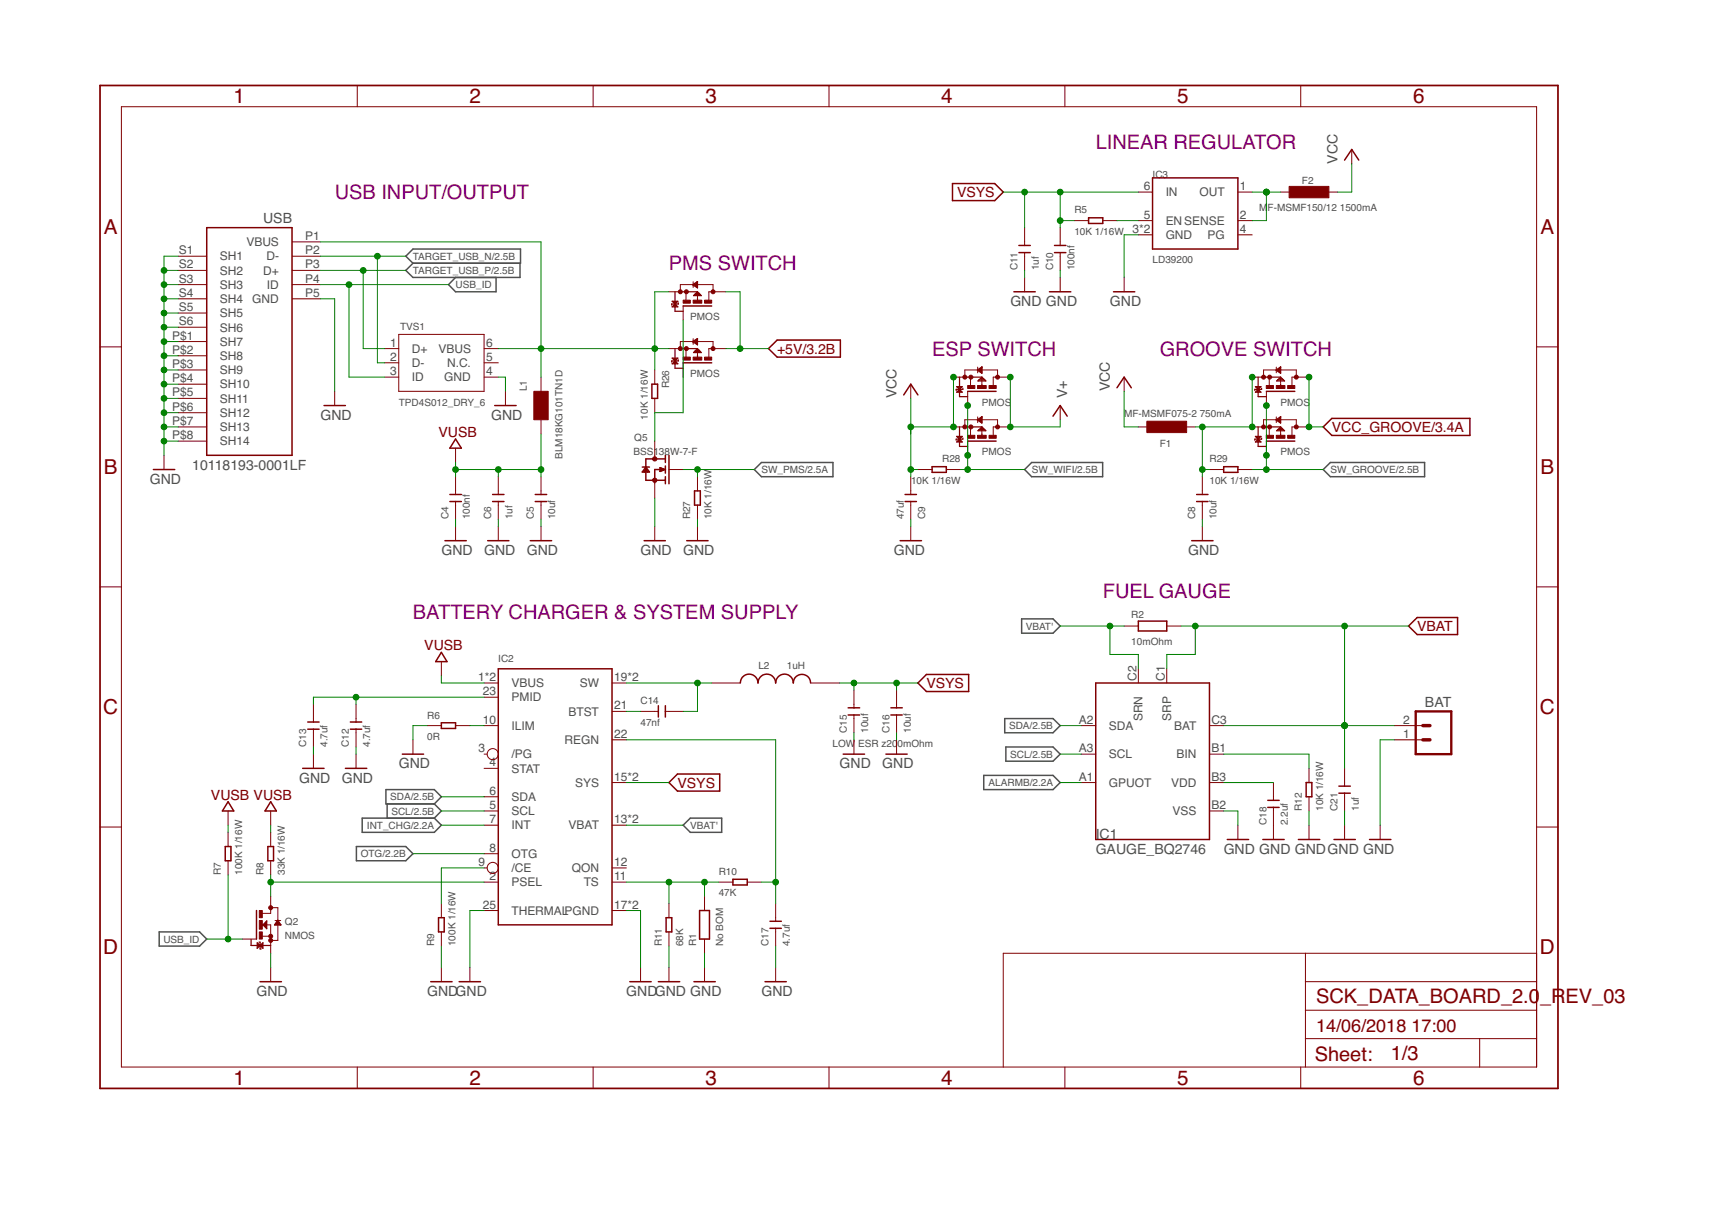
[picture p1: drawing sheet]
<svg xmlns="http://www.w3.org/2000/svg" width="297mm" height="210mm" viewBox="0 0 297 210" stroke-linecap="round" stroke-linejoin="round" font-family="sans-serif">
<g fill="none" stroke="#505050" stroke-width=".25">
<path d="M69.6 43.9l1.2-1.2h18.4v2.4h-18.4zM70.8 45.1l-1.2 1.2 1.2 1.2h18.3v-2.4M78.1 47.5l-1.2 1.3 1.2 1.2h6.9v-2.5M176.8 79.2h12.2v2.5h-12.2l-1.2-1.2zM129.3 80.5l1.2-1.3h12.3v2.5h-12.3zM226.8 80.5l1.2-1.3h16.2v2.5h-16.2zM175.1 106h5.4l1.2 1.3-1.2 1.2h-5.4zM66.1 135.3h8.3l1.2 1.2-1.2 1.3h-8.3zM66.4 137.8v2.4M74.4 137.8l1.2 1.2-1.2 1.2M168.6 132.9h11.9l1.2 1.2-1.2 1.2h-11.9zM172.2 123.1h8.3l1.2 1.2-1.2 1.3h-8.3z"/>
<path d="M172.4 128h8.1l1.2 1.2-1.2 1.2h-8.1zM27.3 159.7h6.9l1.2 1.2-1.2 1.2h-6.9zM61.1 145.1h8.5l1.2 1.2-1.2 1.2h-8.5zM62.1 140.2h12.3l1.2 1.2-1.2 1.2h-12.3zM117.1 141.4l1.2-1.2h5.4v2.4h-5.4z"/>
</g>
<path d="M242.7 121.9h6.1v7.3h-6.1z" fill="none" stroke="#800000" stroke-width=".4"/>
<path d="M243.9 124.3h1.2M243.9 126.8h1.2" fill="none" stroke="#800000" stroke-width=".59"/>
<g fill="none" stroke="#800000" stroke-width=".17">
<path d="M20.8 18.3h242.6v164.5h-242.6zM61.2 14.6v3.7M101.7 14.6v3.7M142.1 14.6v3.7M182.5 14.6v3.7M222.9 14.6v3.7M175.6 39v3.1M181.7 39v3.1M184.1 37.8h2.5M189 37.8h2.5M195.1 32.9h2.4M195.1 37.8h2.4"/>
<path d="M212.2 32.9h2.4M212.2 37.8h2.4M219.5 32.9h2.4M226.8 32.9h2.5M231.7 25.6v2.4M17.1 59.4h3.7M30.5 46.3h4.9M30.5 43.9h4.9M30.5 51.2h4.9M30.5 48.8h4.9M30.5 53.6h4.9M30.5 56.1h4.9"/>
<path d="M30.5 58.5h4.9M50.1 46.3h4.8M50.1 43.9h4.8M50.1 51.2h4.8M50.1 48.8h4.8M50.1 41.4h4.8M65.9 59.7h2.4M68.3 57.3h14.7v9.8h-14.7zM83 59.7h2.4M114.7 59.7h2.9v1.5M114.7 50h2.9v1.5M116.6 50v-1.2h5.6v1.2"/>
<path d="M116.6 59.7v-1.2h5.6v1.2M117.1 52.4v2.5M118.8 48.3v1M118.8 58v1M119.5 48.3v1M119.5 50v1M119.5 51.3v.2M119.5 58v1M119.5 59.7v1.1M124.4 59.7h-2.9v1.5M124.4 50h-2.9v1.5M175.6 43.3v3"/>
<path d="M175.6 47.5v2.5M181.7 43.3v3M181.7 47.5v2.5M192.7 47.5v2.5M195.1 40.2h2.4M212.2 40.2h2.4M263.4 59.4h3.6M28.1 78v2.5M30.5 61h4.9M30.5 63.4h4.9M30.5 65.8h4.9M30.5 68.3h4.9"/>
<path d="M30.5 70.7h4.9M30.5 73.2h4.9M30.5 75.6h4.9M57.4 67.1v2.4M65.9 64.6h2.4M65.9 62.2h2.4M78.1 76.8v2.4M83 64.6h2.4M83 62.2h2.4M86.6 67.1v2.4M92.7 64.6v2.5M92.7 71.9v2.5"/>
<path d="M112.2 63.4v2.4M112.2 68.3v2.4M112.2 75.6v3M117.1 62.2v2.4M119.5 61.1v.1M156.1 65.8v2.5M163.4 73.2h2.9v1.4M163.4 64.6h2.9v1.5M165.4 64.6v-1.2h5.6v1.2M165.4 73.2v-1.3h5.6v1.3M165.9 67.1v2.4M165.9 75.6v2.4"/>
<path d="M167.6 62.9v1M167.6 71.4v1M168.3 62.9v1M168.3 64.6v1.1M168.3 66v.1M168.3 71.4v1M168.3 73.2v1M168.3 74.5v.1M173.2 73.2h-3v1.4M173.2 64.6h-3v1.5M181.7 69.5v2.4M192.7 64.6v2.5"/>
<path d="M195.1 73.2h2.4M202.4 73.2h2.5M214.6 73.2h3v1.4M214.6 64.6h3v1.5M216.6 64.6v-1.2h5.6v1.2M216.6 73.2v-1.3h5.6v1.3M217.1 67.1v2.4M217.1 75.6v2.4M218.8 62.9v1M218.8 71.4v1M219.5 62.9v1M219.5 64.6v1.1"/>
<path d="M219.5 66v.1M219.5 71.4v1M219.5 73.2v1M219.5 74.5v.1M224.4 73.2h-3v1.4M224.4 64.6h-3v1.5M78.1 81.7v3M78.1 85.9v3.1M78.1 90.2v2.4M85.4 81.7v3M85.4 85.9v3.1M85.4 90.2v2.4"/>
<path d="M92.7 81.7v3M92.7 85.9v3.1M92.7 90.2v2.4M112.2 82.3v3M112.2 90.2v2.4M114.7 80.5h2.4M119.5 81.7v2.4M119.5 86.6v2.4M119.5 90.2v2.4M156.1 81.7v3M156.1 85.9v3.1M156.1 90.2v2.4"/>
<path d="M157.3 80.5h2.5M162.2 80.5h2.4M206.1 81.7v3M206.1 85.9v3.1M206.1 90.2v2.4M207.3 80.5h2.4M212.2 80.5h2.4M17.1 100.6h3.7M75.6 113.4v2.4M83 117h2.4M83 119.5h2.4M104.9 117h2.5"/>
<path d="M122 117h4.9M139 117h4.9M146.4 118.2v3.1M153.7 118.2v3.1M192.7 107.3h2.4M195.1 114.6v2.4M200 107.3h2.4M200 114.6v2.4M263.4 100.6h3.6M39.1 139v2.4M46.4 139v2.4M53.7 120.7v3"/>
<path d="M53.7 124.9v3.1M53.7 129.2v2.5M61 120.7v3M61 124.9v3.1M61 129.2v2.5M70.8 126.8v2.4M73.2 124.3h2.4M78.1 124.3h2.4M83 124.3h2.4M83 129.2h.5M83 131.7h2.4M83 136.5h2.4"/>
<path d="M83 139h2.4M104.9 126.8h2.5M104.9 134.1h2.5M104.9 121.9h2.5M109.8 121.9h3M114 121.9h3.1M146.4 122.5v3.1M146.4 126.8v2.4M153.7 122.5v3.1M153.7 126.8v2.4M185.4 124.3h2.4M185.4 129.2h2.4"/>
<path d="M185.4 134.1h2.4M207.3 124.3h2.4M207.3 129.2h2.4M207.3 139h2.4M207.3 134.1h2.4M218.3 134.1v3M218.3 138.3v5.5M224.4 131.7v2.4M224.4 136.5v2.5M230.5 131.7v3M230.5 135.9v3.1M239 126.8h4.9"/>
<path d="M239 124.3h4.9M17.1 141.7h3.7M39.1 142.6v2.5M39.1 147.5v2.4M44.9 158.5h.2M45.3 158.5h1.1v4.8M46.4 142.6v2.5M46.4 147.5v2.4M46.4 153.6v2.9h-1.5M46.4 155.5h1.2v5.6h-1.2M47.1 158.5h1M47.1 157.7h1"/>
<path d="M75.6 154.8v2.4M75.6 159.7v2.4M83 141.4h2.4M83 148.7h.5M83 151.2h2.4M83 156h2.4M83 146.3h2.4M104.9 141.4h2.5M104.9 148.7h2.5M104.9 151.2h2.5M104.9 156h2.5M114.7 154.8v2.4"/>
<path d="M114.7 159.7v2.4M120.8 153.6v2.4M123.2 151.2h2.4M128.1 151.2h2.4M132.9 154.8v3.1M132.9 159.1v3M212.2 141.4v2.4M224.4 141.4v2.4M230.5 141.4v2.4M236.6 141.4v2.4M263.4 141.7h3.6M41.5 160.9h2.5"/>
<path d="M44.9 160.4h1.5M46.4 165.8v2.4M75.6 165.8v2.4M80.5 165.8v2.4M109.8 165.8v2.4M114.7 165.8v2.4M120.8 160.9v2.4M120.8 165.8v2.4M132.9 165.8v2.4M223.8 178h39.6M223.8 163.3v19.5M223.8 173.1h39.6"/>
<path d="M223.8 168.2h39.6M253.6 178v4.8M263.4 163.3h-91.4v19.5M61.2 182.8v3.7M101.7 182.8v3.7M142.1 182.8v3.7M182.5 182.8v3.7M222.9 182.8v3.7"/>
<circle cx="84.5" cy="129.2" r=".95"/>
<circle cx="84.5" cy="148.7" r=".95"/>
</g>
<g fill="none" stroke="#800000" stroke-width=".25">
<path d="M35.4 39h14.7v39h-14.7zM163.3 31.5h7.2l1.5 1.4-1.5 1.5h-7.2zM186.6 37.3h2.4v1h-2.4zM197.5 30.5h14.7v12.2h-14.7zM230.5 27.4l1.2-1.8 1.2 1.8M117.1 52.4h4.9M131.7 59.7l1.5-1.4h10.8v2.9h-10.8zM173.8 50h3.6M174.6 43.3h2M174.6 42.1h2M179.9 50h3.6M180.7 43.3h2"/>
<path d="M180.7 42.1h2M190.9 50h3.6M55.5 69.5h3.7M78.1 75.2l1 1.6h-2zM84.8 69.5h3.7M111.7 65.8h1v2.5h-1zM114 78v1.2M114 79.8v1.3M114 78.6h-3.3v3.7h3.3M114.7 78v4.9M117.1 62.2h4.9M154.9 67.7l1.2-1.9 1.2 1.9"/>
<path d="M159.8 80h2.4v.9h-2.4zM165.9 75.6h4.8M165.9 67.1h4.8M180.5 71.3l1.2-1.8 1.2 1.8M191.5 66.4l1.2-1.8 1.2 1.8M209.7 80h2.5v.9h-2.5zM217.1 75.6h4.8M217.1 67.1h4.8M226.8 73.2l1.5-1.5h23.6v2.9h-23.6zM26.3 80.5h3.7M76.3 92.6h3.6M77.1 85.9h2"/>
<path d="M77.1 84.7h2M83.6 92.6h3.6M84.4 85.9h2M84.4 84.7h2M90.9 92.6h3.7M91.7 85.9h2M91.7 84.7h2M110.1 80h1.2M110.4 92.6h3.6M110.7 80l.6 .9h-1.2zM110.7 80.5l-.3 .4M110.7 80.5l.3 .4"/>
<path d="M110.7 80.5l-.3 .3M110.7 80.5l.3 .3M113.1 80.2l.9 .3-.9 .3M113.1 80.2v.6M113.1 80.2l.6 .3M113.6 80.3l-.5 .5M113.7 80.5h-1.5v1.8M113.7 80.5l-.6 .3M114 81.7v1.2M117.7 92.6h3.7M119 84.1h1v2.5h-1zM154.3 92.6h3.6"/>
<path d="M155.1 85.9h2M155.1 84.7h2M204.3 92.6h3.6M205.1 85.9h2M205.1 84.7h2M75.6 111.8l1 1.6h-1.9zM85.4 114.6h19.5v43.9h-19.5zM126.9 117a1.51 1.51 0 0 1 1.5-1.5 1.51 1.51 0 0 1 1.5 1.5 1.51 1.51 0 0 1 1.5-1.5 1.51 1.51 0 0 1 1.5 1.5 1.51 1.51 0 0 1 1.6-1.5 1.51 1.51 0 0 1 1.5 1.5 1.48 1.48 0 0 1 1.5-1.5 1.48 1.48 0 0 1 1.4 1.5M157.3 117l1.5-1.4h7.2v2.9h-7.2zM187.8 117h19.5v26.8h-19.5zM195.1 106.4h4.9v1.7h-4.9zM241.4 107.3l1.5-1.5h6.9v2.9h-6.9z"/>
<path d="M39.1 137.4l1 1.6h-2zM46.4 137.4l1 1.6h-2zM51.9 131.7h3.6M52.7 124.9h2M52.7 123.7h2M59.2 131.7h3.7M60 124.9h2M60 123.7h2M69 129.2h3.6M75.6 123.8h2.5v1h-2.5zM112.8 120.9v2M114 120.9v2"/>
<path d="M114.7 134.1l1.4-1.5h7.3v3h-7.3zM144.5 129.2h3.7M145.4 122.5h1.9M145.4 121.3h1.9M151.8 129.2h3.7M152.7 122.5h1.9M152.7 121.3h1.9M217.3 138.3h1.9M217.3 137.1h1.9M223.9 134.1h1v2.4h-1zM229.5 135.9h1.9M229.5 134.7h1.9"/>
<path d="M38.6 145.1h1v2.4h-1zM44 156v4.9M45.9 145.1h1v2.4h-1zM75.2 157.2h.9v2.5h-.9zM114.2 157.2h.9v2.5h-.9zM119.9 156h1.7v4.9h-1.7zM125.6 150.7h2.5v.9h-2.5zM132 159.1h1.9M132 157.9h1.9M210.4 143.8h3.6M216.5 143.8h3.6M222.5 143.8h3.7"/>
<path d="M228.6 143.8h3.7M234.7 143.8h3.7M44.6 168.2h3.6M73.8 168.2h3.7M78.7 168.2h3.7M107.9 168.2h3.7M112.8 168.2h3.7M118.9 168.2h3.7M131.1 168.2h3.7"/>
</g>
<g fill="#800000" stroke="#800000" stroke-width=".17">
<path d="M221 31.9h6.8v2h-6.8z"/>
<path d="M91.5 67.1h2.5v4.8h-2.5z"/>
<path d="M196.6 72.2h6.8v1.9h-6.8z"/>
<path d="M44.4 156h.6v1.2h-.6z"/>
<path d="M44.4 159.7h.6v1.2h-.6z"/>
<path d="M44.4 157.7h.6v1.5h-.6z"/>
<path d="M217 74.6h1.3v.5h-1.3z"/>
<path d="M220.7 74.6h1.2v.5h-1.2z"/>
<path d="M218.8 74.6h1.4v.5h-1.4z"/>
<path d="M217 66.1h1.3v.5h-1.3z"/>
<path d="M220.7 66.1h1.2v.5h-1.2z"/>
<path d="M218.8 66.1h1.4v.5h-1.4z"/>
<path d="M165.9 66.1h1.2v.5h-1.2z"/>
<path d="M169.5 66.1h1.3v.5h-1.3z"/>
<path d="M167.6 66.1h1.4v.5h-1.4z"/>
<path d="M165.9 74.6h1.2v.5h-1.2z"/>
<path d="M169.5 74.6h1.3v.5h-1.3z"/>
<path d="M167.6 74.6h1.4v.5h-1.4z"/>
<path d="M117.1 51.4h1.2v.5h-1.2z"/>
<path d="M120.8 51.4h1.2v.5h-1.2z"/>
<path d="M118.8 51.4h1.5v.5h-1.5z"/>
<path d="M117.1 61.2h1.2v.5h-1.2z"/>
<path d="M120.8 61.2h1.2v.5h-1.2z"/>
<path d="M118.8 61.2h1.5v.5h-1.5z"/>
</g>
<path d="M17.1 14.6h249.9v171.9h-249.9z" fill="none" stroke="#800000" stroke-width=".3"/>
<g fill="#800000" stroke="#800000" stroke-width=".17">
<path d="M112 78.3a.36 .36 0 0 1 .6 .2 .36 .36 0 0 1-.3 .5 .36 .36 0 0 1-.4-.4l.3-.1 .1 .2-.4-.1z" fill-rule="evenodd"/>
<path d="M111.9 82.1a.36 .36 0 0 1 .6-.1 .36 .36 0 0 1-.1 .6 .36 .36 0 0 1-.5-.3l.3-.1 .2 .1-.1 .1-.4-.1z" fill-rule="evenodd"/>
<circle cx="46.4" cy="161.1" r=".34"/>
<circle cx="46.4" cy="160.4" r=".34"/>
<circle cx="46.4" cy="155.5" r=".34"/>
<circle cx="222.2" cy="73.2" r=".34"/>
<circle cx="217.6" cy="73.2" r=".34"/>
<circle cx="216.6" cy="73.2" r=".34"/>
<circle cx="222.2" cy="64.6" r=".34"/>
<circle cx="217.6" cy="64.6" r=".34"/>
<circle cx="216.6" cy="64.6" r=".34"/>
<circle cx="171" cy="64.6" r=".34"/>
<circle cx="166.4" cy="64.6" r=".34"/>
<circle cx="165.4" cy="64.6" r=".34"/>
<circle cx="171" cy="73.2" r=".34"/>
<circle cx="166.4" cy="73.2" r=".34"/>
<circle cx="165.4" cy="73.2" r=".34"/>
<circle cx="122.2" cy="50" r=".34"/>
<circle cx="117.6" cy="50" r=".34"/>
<circle cx="116.6" cy="50" r=".34"/>
<circle cx="122.2" cy="59.7" r=".34"/>
<circle cx="117.6" cy="59.7" r=".34"/>
<circle cx="116.6" cy="59.7" r=".34"/>
</g>
<g fill="none" stroke="#800000" stroke-width=".21">
<path d="M115.2 52.6l.5-.5 .5 .5zM115.2 51.6h1l-.5 .5zM115.5 52.5l.1-.1v-.6l-.1-.1h.4v.8M115.7 52.1v1.2h1.4M115.7 50v1.5M115.7 59.7v1.6M116.3 51.9v.2h-1.2v.2M117.6 50h1.9M117.6 59.7h1.9M119.1 50.5h.9M119.3 50.3h.5M119.5 48.3l-.7 .4 .7 .6"/>
<path d="M119.5 58l-.7 .5 .7 .6M119.5 48.3v1M119.5 51.1v.2M119.5 58v1.1M119.5 48.3l-.4 .5 .4 .5M119.5 48.3l-.2 .6 .1 .1v-.3h-.4M119.5 58l-.2 .7 .1 .1v-.3h-.4M119.5 50l.7 .7h-1.3l.2-.2M119.5 50l-.4 .5M119.5 58l-.4 .6 .4 .5M119.5 59.7l-.6 .7h1.3l-.4-.4M119.5 59.7l.3 .3"/>
<path d="M115.2 61.4h1l-1 .9h1zM115.5 62.2l.1-.1v-.5l-.1-.1h.4v.7M115.7 61.8v1.3h1.4M116.3 61.7v.1h-1.2v.2M119.1 60.2h.9M119.3 60h.5M119.5 60.9v.2M164 74.8l.9 .9h-.9l.9-.9zM164 66.3l.9 .9h-.9l.9-.9zM164.3 75.6v-.7h.4l-.2 .2 .2 .5M164.3 67.1v-.8h.4l-.2 .2v.5l.2 .1M164.5 75.2v1.3h1.4"/>
<path d="M164.5 66.7v1.3h1.4M164.5 64.6v1.5M164.5 73.2v1.5M165 75.1v.1h-1.1v.2M165 66.5v.2h-1.1v.2M166.4 73.2h1.9M166.4 64.6h1.9M167.8 73.6h1M167.8 65.1h1M168.1 73.4h.5M168.1 64.9h.5M168.3 71.4l-.3 .7 .2 .1v-.3h-.5"/>
<path d="M168.3 62.9l-.3 .7h.2v-.2h-.5M168.3 62.9l-.8 .5 .8 .5M168.3 71.4l-.8 .5 .8 .6M168.3 62.9v1M168.3 65.8v.2M168.3 71.4v1.1M168.3 74.3v.2M168.3 62.9l-.5 .6 .5 .4M168.3 64.6l.3 .3M168.3 64.6l-.5 .5M168.3 71.4l-.5 .6 .5 .5M168.3 73.2l.3 .2"/>
<path d="M168.3 73.2l-.5 .4M168.6 73.4l.4 .4h-1.4l.2-.2M168.6 64.9l.4 .4h-1.4l.2-.2M215.2 74.8l.9 .9h-.9l.9-.9zM215.2 66.3l.9 .9h-.9l.9-.9zM215.5 75.6l.1-.1v-.5l-.1-.1h.4l-.1 .2 .1 .5M215.5 67.1l.1-.1v-.6l-.1-.1h.4l-.1 .2v.5l.1 .1M215.6 75.2v1.3h1.5M215.6 64.6v1.5M215.6 66.7v1.3h1.5M215.6 73.2v1.5M216.2 75.1v.1h-1.1v.2"/>
<path d="M216.2 66.5v.2h-1.1v.2M217.6 73.2h1.9M217.6 64.6h1.9M219 73.6l-.2 .2h1.4l-.2-.2M219 73.6h1M219 65.1l-.2 .2h1.4l-.2-.2M219 65.1h1M219.3 73.4h.5M219.3 64.9h.5M219.5 71.4l-.8 .5 .8 .6M219.5 62.9l-.8 .5 .8 .5M219.5 62.9v1"/>
<path d="M219.5 65.8v.2M219.5 71.4v1.1M219.5 74.3v.2M219.5 71.4l-.5 .6 .5 .5M219.5 71.4l-.3 .7 .2 .1v-.3h-.5M219.5 62.9l-.3 .7h.2v-.2h-.5M219.5 73.2l.3 .2M219.5 73.2l-.5 .4M219.5 62.9l-.5 .6 .5 .4M219.5 64.6l.3 .3M219.5 64.6l-.5 .5M219.8 73.4l.2 .2"/>
<path d="M219.8 64.9l.2 .2M45.1 158.5h.2l.3-.4v.8l-.3-.4 .2-.1v.3M45.7 157.8v1.3l-.6-.6zM47.1 158.5l.5-.8 .5 .8M47.1 158.5h1M47.1 158.5l.5-.5 .5 .5M47.6 157.9v.5h-.3l.2-.2 .6 .3M43 161v1h3.4M44.1 161.5l.5 .5-.5 .5zM44.2 161.8l.1 .1h.6l.1-.1v.4h-.8M44.4 161.4h.2v1.2h.2M44.6 162l.5-.5v1z"/>
</g>
<g fill="none" stroke="#008000" stroke-width=".17">
<path d="M172 32.9h23.1M175.6 32.9v6.1M181.7 32.9v6.1M181.7 37.8h2.4M191.5 37.8h3.6M214.6 32.9h4.9M217.1 32.9v4.9h-2.5M231.7 28v4.9h-2.4M28.1 46.3h2.4M28.1 48.8h2.4M28.1 51.2h2.4M28.1 53.6h2.4"/>
<path d="M28.1 56.1h2.4M28.1 58.5h2.4M30.5 43.9h-2.4v34.1M54.9 41.4h37.8v23.2M54.9 43.9h14.7M54.9 46.3h14.7M54.9 48.8h22M54.9 51.2h2.5v15.9M59.8 48.8v15.8h6.1M62.3 46.3v13.4h3.6M64.7 43.9v18.3h1.2M85.4 59.7h29.3"/>
<path d="M114.7 50h-2.5v13.4M117.1 54.9v15.8h-4.9v4.9M124.4 59.7h7.3M124.4 50h2.5v9.7M175.6 46.3v1.2M181.7 46.3v1.2M195.1 40.2h-2.4v7.3M28.1 61h2.4M28.1 63.4h2.4M28.1 65.8h2.4M28.1 68.3h2.4M28.1 70.7h2.4"/>
<path d="M28.1 73.2h2.4M28.1 75.6h2.4M78.1 79.2v2.5M85.4 64.6h1.2v2.5M92.7 74.4v7.3M156.1 68.3v13.4M163.4 64.6v8.6h-7.3M165.9 69.5v11M173.2 64.6v8.6h8.5v-1.3M192.7 67.1v6.1h2.4M206.1 73.2v8.5M214.6 64.6v8.6h-9.7"/>
<path d="M217.1 69.5v11M224.4 64.6v8.6h2.4M78.1 89v1.2M78.1 80.5h14.6M85.4 80.5v1.2M85.4 89v1.2M92.7 89v1.2M112.2 85.3v4.9M117.1 80.5h12.2M119.5 80.5v1.2M119.5 89v1.2M156.1 89v1.2"/>
<path d="M156.1 80.5h1.2M164.6 80.5h11M206.1 89v1.2M206.1 80.5h1.2M214.6 80.5h12.2M61 119.5v1.2M75.6 115.8v1.2h7.4M83 119.5h-29.3v1.2M107.4 117h14.6M119.5 117v4.9h-2.4M143.9 117h13.4M146.4 117v1.2"/>
<path d="M153.7 117v1.2M181.7 107.3h11M190.2 107.3v4.8h4.9v2.5M202.4 107.3h39M204.9 107.3v4.8h-4.9v2.5M230.5 107.3v24.4M53.7 128v1.2M61 128v1.2M73.2 124.3h-2.4v2.5M75.6 139h7.4M75.6 136.5h7.4M80.5 124.3h2.5"/>
<path d="M107.4 126.8h25.5v28M107.4 121.9h2.4M107.4 134.1h7.3M146.4 125.6v1.2M153.7 125.6v1.2M181.7 124.3h3.7M181.7 129.2h3.7M181.7 134.1h3.7M209.7 139h2.5v2.4M209.7 124.3h29.3M209.7 129.2h14.7v2.5M209.7 134.1h8.6"/>
<path d="M224.4 139v2.4M230.5 139v2.4M239 126.8h-2.4v14.6M39.1 141.4v1.2M39.1 149.9v11M46.4 141.4v1.2M46.4 149.9v3.7M46.4 151.2h36.6M70.8 146.3h12.2M75.6 141.4h7.4M83 156h-2.5v9.8M83 148.7h-7.4v6.1"/>
<path d="M107.4 156h2.4v9.8M107.4 151.2h15.8M107.4 141.4h9.7M114.7 151.2v3.6M120.8 151.2v2.4M130.5 151.2h2.4M35.4 160.9h6.1M46.4 163.3v2.5M75.6 162.1v3.7M114.7 162.1v3.7M120.8 163.3v2.5M132.9 162.1v3.7"/>
</g>
<g fill="#008000" stroke="#008000" stroke-width=".17">
<circle cx="28.1" cy="46.3" r=".49"/>
<circle cx="28.1" cy="48.8" r=".49"/>
<circle cx="28.1" cy="51.2" r=".49"/>
<circle cx="28.1" cy="53.6" r=".49"/>
<circle cx="28.1" cy="56.1" r=".49"/>
<circle cx="28.1" cy="58.5" r=".49"/>
<circle cx="28.1" cy="61" r=".49"/>
<circle cx="28.1" cy="63.4" r=".49"/>
<circle cx="28.1" cy="65.8" r=".49"/>
<circle cx="28.1" cy="68.3" r=".49"/>
<circle cx="28.1" cy="70.7" r=".49"/>
<circle cx="28.1" cy="73.2" r=".49"/>
<circle cx="28.1" cy="75.6" r=".49"/>
<circle cx="163.4" cy="64.6" r=".49"/>
<circle cx="163.4" cy="73.2" r=".49"/>
<circle cx="156.1" cy="80.5" r=".49"/>
<circle cx="156.1" cy="73.2" r=".49"/>
<circle cx="217.1" cy="32.9" r=".49"/>
<circle cx="230.5" cy="124.3" r=".49"/>
<circle cx="204.9" cy="107.3" r=".49"/>
<circle cx="230.5" cy="107.3" r=".49"/>
<circle cx="119.5" cy="117" r=".49"/>
<circle cx="132.9" cy="151.2" r=".49"/>
<circle cx="173.2" cy="64.6" r=".49"/>
<circle cx="173.2" cy="73.2" r=".49"/>
<circle cx="92.7" cy="80.5" r=".49"/>
<circle cx="85.4" cy="80.5" r=".49"/>
<circle cx="78.1" cy="80.5" r=".49"/>
<circle cx="64.7" cy="43.9" r=".49"/>
<circle cx="62.3" cy="46.3" r=".49"/>
<circle cx="61" cy="119.5" r=".49"/>
<circle cx="114.7" cy="151.2" r=".49"/>
<circle cx="120.8" cy="151.2" r=".49"/>
<circle cx="46.4" cy="151.2" r=".49"/>
<circle cx="146.4" cy="117" r=".49"/>
<circle cx="153.7" cy="117" r=".49"/>
<circle cx="181.7" cy="32.9" r=".49"/>
<circle cx="175.6" cy="32.9" r=".49"/>
<circle cx="181.7" cy="37.8" r=".49"/>
<circle cx="224.4" cy="73.2" r=".49"/>
<circle cx="224.4" cy="64.6" r=".49"/>
<circle cx="59.8" cy="48.8" r=".49"/>
<circle cx="39.1" cy="160.9" r=".49"/>
<circle cx="214.6" cy="73.2" r=".49"/>
<circle cx="214.6" cy="64.6" r=".49"/>
<circle cx="206.1" cy="80.5" r=".49"/>
<circle cx="206.1" cy="73.2" r=".49"/>
<circle cx="217.1" cy="78" r=".49"/>
<circle cx="217.1" cy="69.5" r=".49"/>
<circle cx="217.1" cy="80.5" r=".49"/>
<circle cx="165.9" cy="69.5" r=".49"/>
<circle cx="165.9" cy="78" r=".49"/>
<circle cx="165.9" cy="80.5" r=".49"/>
<circle cx="126.9" cy="59.7" r=".49"/>
<circle cx="92.7" cy="59.7" r=".49"/>
<circle cx="112.2" cy="59.7" r=".49"/>
<circle cx="119.5" cy="80.5" r=".49"/>
<circle cx="190.2" cy="107.3" r=".49"/>
</g>
<g font-size="3.5" fill="#800000">
<text x="40" y="17.7">1</text>
<text x="80.5" y="17.7">2</text>
<text x="120.9" y="17.7">3</text>
<text x="161.3" y="17.7">4</text>
<text x="201.8" y="17.7">5</text>
<text x="242.2" y="17.7">6</text>
<text x="17.8" y="40.1">A</text>
<text x="264" y="40.1">A</text>
<text x="17.8" y="81.3">B</text>
<text x="264" y="81.3">B</text>
<text x="17.7" y="122.4">C</text>
<text x="263.9" y="122.4">C</text>
<text x="17.7" y="163.5">D</text>
<text x="263.9" y="163.5">D</text>
<text x="40" y="185.9">1</text>
<text x="80.5" y="185.9">2</text>
<text x="120.9" y="185.9">3</text>
<text x="161.3" y="185.9">4</text>
<text x="201.8" y="185.9">5</text>
<text x="242.2" y="185.9">6</text>
</g>
<g font-size="3.4" fill="#800080">
<text x="187.8" y="25.6">LINEAR REGULATOR</text>
<text x="57.4" y="34.1">USB INPUT/OUTPUT</text>
<text x="114.7" y="46.3">PMS SWITCH</text>
<text x="159.8" y="61">ESP SWITCH</text>
<text x="198.8" y="61">GROOVE SWITCH</text>
<text x="70.8" y="106.1">BATTERY CHARGER &amp; SYSTEM SUPPLY</text>
<text x="189" y="102.4">FUEL GAUGE</text>
</g>
<g font-size="3.4" fill="#800000">
<text x="225.6" y="171.9">SCK_DATA_BOARD_2.0</text>
<text x="264" y="171.9">_REV_03</text>
<text x="225.3" y="181.7">Sheet:</text>
<text x="238.4" y="181.6">1/3</text>
</g>
<g font-size="3.1" fill="#800000">
<text x="225.6" y="176.7">14/06/2018</text>
<text x="241.9" y="176.7">17:00</text>
</g>
<g font-size="2.4" fill="#505050">
<text x="229.2" y="28" transform="rotate(-90 229.2 28)">VCC</text>
<text x="45.1" y="38.3">USB</text>
<text x="173.2" y="52.4">GND GND</text>
<text x="190.2" y="52.4">GND</text>
<text x="54.9" y="71.9">GND</text>
<text x="84.2" y="71.9">GND</text>
<text x="153.7" y="68.3" transform="rotate(-90 153.7 68.3)">VCC</text>
<text x="182.9" y="68.3" transform="rotate(-90 182.9 68.3)">V+</text>
<text x="190.2" y="67.1" transform="rotate(-90 190.2 67.1)">VCC</text>
<text x="25.7" y="82.9">GND</text>
<text x="33" y="80.5">10118193-0001LF</text>
<text x="75.7" y="95.1">GND</text>
<text x="83" y="95.1">GND</text>
<text x="90.3" y="95.1">GND</text>
<text x="109.8" y="95.1">GND</text>
<text x="117.1" y="95.1">GND</text>
<text x="153.2" y="95.1">GND</text>
<text x="203.6" y="95.1">GND</text>
<text x="244.2" y="121.2">BAT</text>
<text x="68.3" y="131.7">GND</text>
<text x="143.9" y="131.7">GND</text>
<text x="151.2" y="131.7">GND</text>
<text x="51.3" y="134.1">GND</text>
<text x="58.6" y="134.1">GND</text>
<text x="187.8" y="143.8">I</text>
<text x="188.5" y="143.8">C1</text>
<text x="187.8" y="146.3">GAUGE_BQ2746</text>
<text x="209.7" y="146.3">GND GND GNDGND GND</text>
<text x="44" y="170.7">GND</text>
<text x="73.2" y="170.7">GNDGND</text>
<text x="107.3" y="170.7">GNDGND GND</text>
<text x="130.5" y="170.7">GND</text>
</g>
<g font-size="2.4" fill="#800000">
<text x="164.1" y="33.8">VSYS</text>
<text x="133.2" y="60.6">+5V/3.2B</text>
<text x="75.2" y="74.9">VUSB</text>
<text x="228.3" y="74">VCC_GROOVE/3.4A</text>
<text x="72.7" y="111.4">VUSB</text>
<text x="242.9" y="108.1">VBAT</text>
<text x="158.8" y="117.9">VSYS</text>
<text x="36.2" y="137">VUSB VUSB</text>
<text x="116.1" y="134.9">VSYS</text>
</g>
<g font-size="2.1" fill="#505050">
<text x="196.1" y="32.6">6</text>
<text x="199.8" y="33.7">IN</text>
<text x="205.6" y="33.7">OUT</text>
<text x="212.5" y="32.6">1</text>
<text x="52.3" y="41.1">P1</text>
<text x="194.1" y="39.9">3*2</text>
<text x="196.1" y="37.5">5</text>
<text x="199.8" y="38.5">ENSENSE</text>
<text x="199.8" y="41">GND</text>
<text x="207" y="41">PG</text>
<text x="212.5" y="37.5">2</text>
<text x="212.5" y="39.9">4</text>
<text x="30.7" y="43.6">S1</text>
<text x="30.7" y="46">S2</text>
<text x="37.7" y="44.6">SH1</text>
<text x="37.7" y="47.1">SH2</text>
<text x="42.2" y="42.2">VBUS</text>
<text x="45.1" y="47.1">D+</text>
<text x="45.7" y="44.6">D-</text>
<text x="52.3" y="46">P3</text>
<text x="52.3" y="43.6">P2</text>
<text x="30.7" y="48.4">S3</text>
<text x="30.7" y="50.9">S4</text>
<text x="30.7" y="53.3">S5</text>
<text x="37.7" y="49.5">SH3</text>
<text x="37.7" y="51.9">SH4</text>
<text x="43.2" y="51.9">GND</text>
<text x="45.8" y="49.5">ID</text>
<text x="52.3" y="50.9">P5</text>
<text x="52.3" y="48.4">P4</text>
<text x="29.5" y="58.2">P$1</text>
<text x="30.7" y="55.7">S6</text>
<text x="37.7" y="54.4">SH5</text>
<text x="37.7" y="56.8">SH6</text>
<text x="37.7" y="59.2">SH7</text>
<text x="66.9" y="59.4">1</text>
<text x="83.3" y="59.4">6</text>
<text x="29.5" y="60.6">P$2</text>
<text x="29.5" y="63.1">P$3</text>
<text x="29.5" y="65.5">P$4</text>
<text x="37.7" y="61.7">SH8</text>
<text x="37.7" y="64.1">SH9</text>
<text x="66.9" y="61.8">2</text>
<text x="66.9" y="64.3">3</text>
<text x="70.6" y="60.5">D+</text>
<text x="70.6" y="62.9">D-</text>
<text x="70.6" y="65.3">ID</text>
<text x="75.1" y="60.5">VBUS</text>
<text x="76.2" y="65.3">GND</text>
<text x="76.6" y="62.9">N.C.</text>
<text x="83.3" y="64.3">4</text>
<text x="83.3" y="61.8">5</text>
<text x="29.5" y="67.9">P$5</text>
<text x="29.5" y="70.4">P$6</text>
<text x="37.7" y="66.6">SH10</text>
<text x="37.7" y="69">SH11</text>
<text x="37.7" y="71.4">SH12</text>
<text x="29.5" y="72.8">P$7</text>
<text x="29.5" y="75.2">P$8</text>
<text x="37.7" y="73.9">SH13</text>
<text x="37.7" y="76.3">SH14</text>
<text x="82" y="116.7">1*2</text>
<text x="82.8" y="119.1">23</text>
<text x="87.7" y="117.8">VBUS</text>
<text x="99.4" y="117.8">SW</text>
<text x="105.3" y="116.7">19*2</text>
<text x="194.8" y="116.7" transform="rotate(-90 194.8 116.7)">C2</text>
<text x="199.7" y="116.7" transform="rotate(-90 199.7 116.7)">C1</text>
<text x="82.8" y="124">10</text>
<text x="87.7" y="120.2">PMID</text>
<text x="87.7" y="125.1">ILIM</text>
<text x="97.4" y="122.6">BTST</text>
<text x="105.3" y="121.6">21</text>
<text x="184.9" y="124">A2</text>
<text x="190" y="125.1">SDA</text>
<text x="195.8" y="123.6" transform="rotate(-90 195.8 123.6)">SRN</text>
<text x="200.7" y="123.5" transform="rotate(-90 200.7 123.5)">SRP</text>
<text x="201.2" y="125.1">BAT</text>
<text x="207.6" y="124">C3</text>
<text x="240.5" y="124">2</text>
<text x="82" y="128.9">3</text>
<text x="83.9" y="131.3">4</text>
<text x="87.7" y="129.9">/PG</text>
<text x="96.7" y="127.5">REGN</text>
<text x="105.3" y="126.4">22</text>
<text x="184.9" y="128.9">A3</text>
<text x="190" y="129.9">SCL</text>
<text x="201.6" y="129.9">BIN</text>
<text x="207.6" y="128.9">B1</text>
<text x="240.5" y="126.4">1</text>
<text x="83.9" y="136.2">6</text>
<text x="87.7" y="132.4">STAT</text>
<text x="87.7" y="137.3">SDA</text>
<text x="98.6" y="134.8">SYS</text>
<text x="105.3" y="133.7">15*2</text>
<text x="184.9" y="133.7">A1</text>
<text x="190" y="134.8">GPUOT</text>
<text x="200.7" y="134.8">VDD</text>
<text x="207.6" y="133.7">B3</text>
<text x="83.9" y="138.6">5</text>
<text x="83.9" y="141.1">7</text>
<text x="87.7" y="139.7">SCL</text>
<text x="87.7" y="142.1">INT</text>
<text x="97.5" y="142.1">VBAT</text>
<text x="105.3" y="141.1">13*2</text>
<text x="201" y="139.7">VSS</text>
<text x="207.6" y="138.6">B2</text>
<text x="82" y="148.4">9</text>
<text x="83.9" y="145.9">8</text>
<text x="87.7" y="149.4">/CE</text>
<text x="87.7" y="147">OTG</text>
<text x="98" y="149.4">QON</text>
<text x="105.3" y="148.4">12</text>
<text x="82.8" y="155.7">25</text>
<text x="83.9" y="150.8">2</text>
<text x="87.7" y="151.9">PSEL</text>
<text x="100" y="151.9">TS</text>
<text x="105.3" y="150.8">11</text>
<text x="105.3" y="155.7">17*2</text>
<text x="87.7" y="156.8">THERMALPGND</text>
</g>
<g font-size="1.7" fill="#505050">
<text x="197.6" y="30.5">I</text>
<text x="198" y="30.5">C3</text>
<text x="223.2" y="31.5">F2</text>
<text x="184.1" y="40.2">10K 1/16W</text>
<text x="184.1" y="36.6">R5</text>
<text x="215.8" y="36.1">M</text>
<text x="217.3" y="36.1">F-MSMF150/12</text>
<text x="229.7" y="36.1">1500mA</text>
<text x="70.8" y="44.5">TARGET_USB_N/2.5B</text>
<text x="70.8" y="46.9">TARGET_USB_P/2.5B</text>
<text x="174.4" y="46.3" transform="rotate(-90 174.4 46.3)">C11</text>
<text x="178.1" y="46.3" transform="rotate(-90 178.1 46.3)">1uf</text>
<text x="180.5" y="46.3" transform="rotate(-90 180.5 46.3)">C10</text>
<text x="184.1" y="46.3" transform="rotate(-90 184.1 46.3)">100nf</text>
<text x="197.6" y="45.1">LD39200</text>
<text x="78.1" y="49.4">USB_ID</text>
<text x="68.6" y="56.6">TVS1</text>
<text x="118.3" y="54.9">PMOS</text>
<text x="118.3" y="64.6">PMOS</text>
<text x="68.4" y="69.5">TPD4S012_DRY_6</text>
<text x="90.3" y="67.1" transform="rotate(-90 90.3 67.1)">L1</text>
<text x="111" y="71.9" transform="rotate(-90 111 71.9)">10K 1/16W</text>
<text x="114.7" y="66.5" transform="rotate(-90 114.7 66.5)">R26</text>
<text x="168.3" y="69.5">PMOS</text>
<text x="192.7" y="71.4">MF-MSMF075-2</text>
<text x="205.6" y="71.4">750mA</text>
<text x="219.5" y="69.5">PMOS</text>
<text x="108.7" y="75.6">Q5</text>
<text x="198.8" y="76.6">F1</text>
<text x="96.4" y="78.6" transform="rotate(-90 96.4 78.6)">BLM18KG101TN1D</text>
<text x="108.6" y="78">BSS138</text>
<text x="114.9" y="78">W-7-F</text>
<text x="130.5" y="81.1">SW_PMS/2.5A</text>
<text x="156.2" y="82.9">10K 1/16W</text>
<text x="161.5" y="79.2">R28</text>
<text x="168.3" y="78">PMOS</text>
<text x="176.8" y="81.1">SW_WIFI/2.5B</text>
<text x="207.3" y="82.9">10K 1/16W</text>
<text x="207.3" y="79.2">R29</text>
<text x="219.5" y="78">PMOS</text>
<text x="228" y="81.1">SW_GROOVE/2.5B</text>
<text x="76.9" y="89" transform="rotate(-90 76.9 89)">C4</text>
<text x="80.5" y="89" transform="rotate(-90 80.5 89)">100nf</text>
<text x="84.2" y="89" transform="rotate(-90 84.2 89)">C6</text>
<text x="87.8" y="89" transform="rotate(-90 87.8 89)">1uf</text>
<text x="91.5" y="89" transform="rotate(-90 91.5 89)">C5</text>
<text x="95.2" y="89" transform="rotate(-90 95.2 89)">10uf</text>
<text x="118.3" y="89" transform="rotate(-90 118.3 89)">R27</text>
<text x="122" y="89" transform="rotate(-90 122 89)">10K 1/16W</text>
<text x="154.9" y="89" transform="rotate(-90 154.9 89)">47uf</text>
<text x="158.6" y="89" transform="rotate(-90 158.6 89)">C9</text>
<text x="204.9" y="89" transform="rotate(-90 204.9 89)">C8</text>
<text x="208.5" y="89" transform="rotate(-90 208.5 89)">10uf</text>
<text x="175.8" y="107.9">VBAT'</text>
<text x="193.9" y="105.8">R2</text>
<text x="85.4" y="113.4">IC2</text>
<text x="193.9" y="110.4">10mOhm</text>
<text x="130" y="114.6">L2</text>
<text x="134.9" y="114.6">1uH</text>
<text x="73.2" y="123.1">R6</text>
<text x="109.8" y="124.3">47nf</text>
<text x="109.8" y="120.7">C14</text>
<text x="145.1" y="125.6" transform="rotate(-90 145.1 125.6)">C15</text>
<text x="148.8" y="125.6" transform="rotate(-90 148.8 125.6)">10uf</text>
<text x="152.5" y="125.6" transform="rotate(-90 152.5 125.6)">C16</text>
<text x="156.1" y="125.6" transform="rotate(-90 156.1 125.6)">10uf</text>
<text x="173" y="125">SDA/2.5B</text>
<text x="52.5" y="128" transform="rotate(-90 52.5 128)">C13</text>
<text x="56.2" y="128" transform="rotate(-90 56.2 128)">4.7uf</text>
<text x="59.8" y="128" transform="rotate(-90 59.8 128)">C12</text>
<text x="63.5" y="128" transform="rotate(-90 63.5 128)">4.7uf</text>
<text x="73.2" y="126.8">0R</text>
<text x="142.7" y="128">LOW</text>
<text x="147.1" y="128">ESR z20</text>
<text x="153.8" y="128">0mOhm</text>
<text x="173.1" y="129.8">SCL/2.5B</text>
<text x="66.9" y="137.1">SDA/2.5B</text>
<text x="169.4" y="134.7">ALARMB/2.2A</text>
<text x="62.9" y="142">INT_CHG/2.2A</text>
<text x="67.1" y="139.6">SCL/2.5B</text>
<text x="118.3" y="142">VBAT'</text>
<text x="217.1" y="141.4" transform="rotate(-90 217.1 141.4)">C18</text>
<text x="220.7" y="141.4" transform="rotate(-90 220.7 141.4)">2.2uf</text>
<text x="223.2" y="139" transform="rotate(-90 223.2 139)">R12</text>
<text x="226.8" y="139" transform="rotate(-90 226.8 139)">10K 1/16W</text>
<text x="229.2" y="139" transform="rotate(-90 229.2 139)">C21</text>
<text x="232.9" y="139" transform="rotate(-90 232.9 139)">1uf</text>
<text x="37.9" y="149.9" transform="rotate(-90 37.9 149.9)">R7</text>
<text x="41.5" y="149.9" transform="rotate(-90 41.5 149.9)">100K 1/16W</text>
<text x="45.2" y="149.9" transform="rotate(-90 45.2 149.9)">R8</text>
<text x="48.8" y="149.9" transform="rotate(-90 48.8 149.9)">33K 1/16W</text>
<text x="61.8" y="146.9">OTG/2.2B</text>
<text x="123.2" y="149.9">R10</text>
<text x="123.2" y="153.6">47K</text>
<text x="28" y="161.5">USB_ID</text>
<text x="48.8" y="160.9">NMOS</text>
<text x="48.8" y="158.5">Q2</text>
<text x="74.4" y="162.1" transform="rotate(-90 74.4 162.1)">R9</text>
<text x="78.1" y="162.1" transform="rotate(-90 78.1 162.1)">100K 1/16W</text>
<text x="113.4" y="162.1" transform="rotate(-90 113.4 162.1)">R11</text>
<text x="117.1" y="162.1" transform="rotate(-90 117.1 162.1)">68K</text>
<text x="119.3" y="162.1" transform="rotate(-90 119.3 162.1)">R1</text>
<text x="123.9" y="162.1" transform="rotate(-90 123.9 162.1)">No BOM</text>
<text x="131.7" y="162.1" transform="rotate(-90 131.7 162.1)">C17</text>
<text x="135.4" y="162.1" transform="rotate(-90 135.4 162.1)">4.7uf</text>
</g>
</svg>
